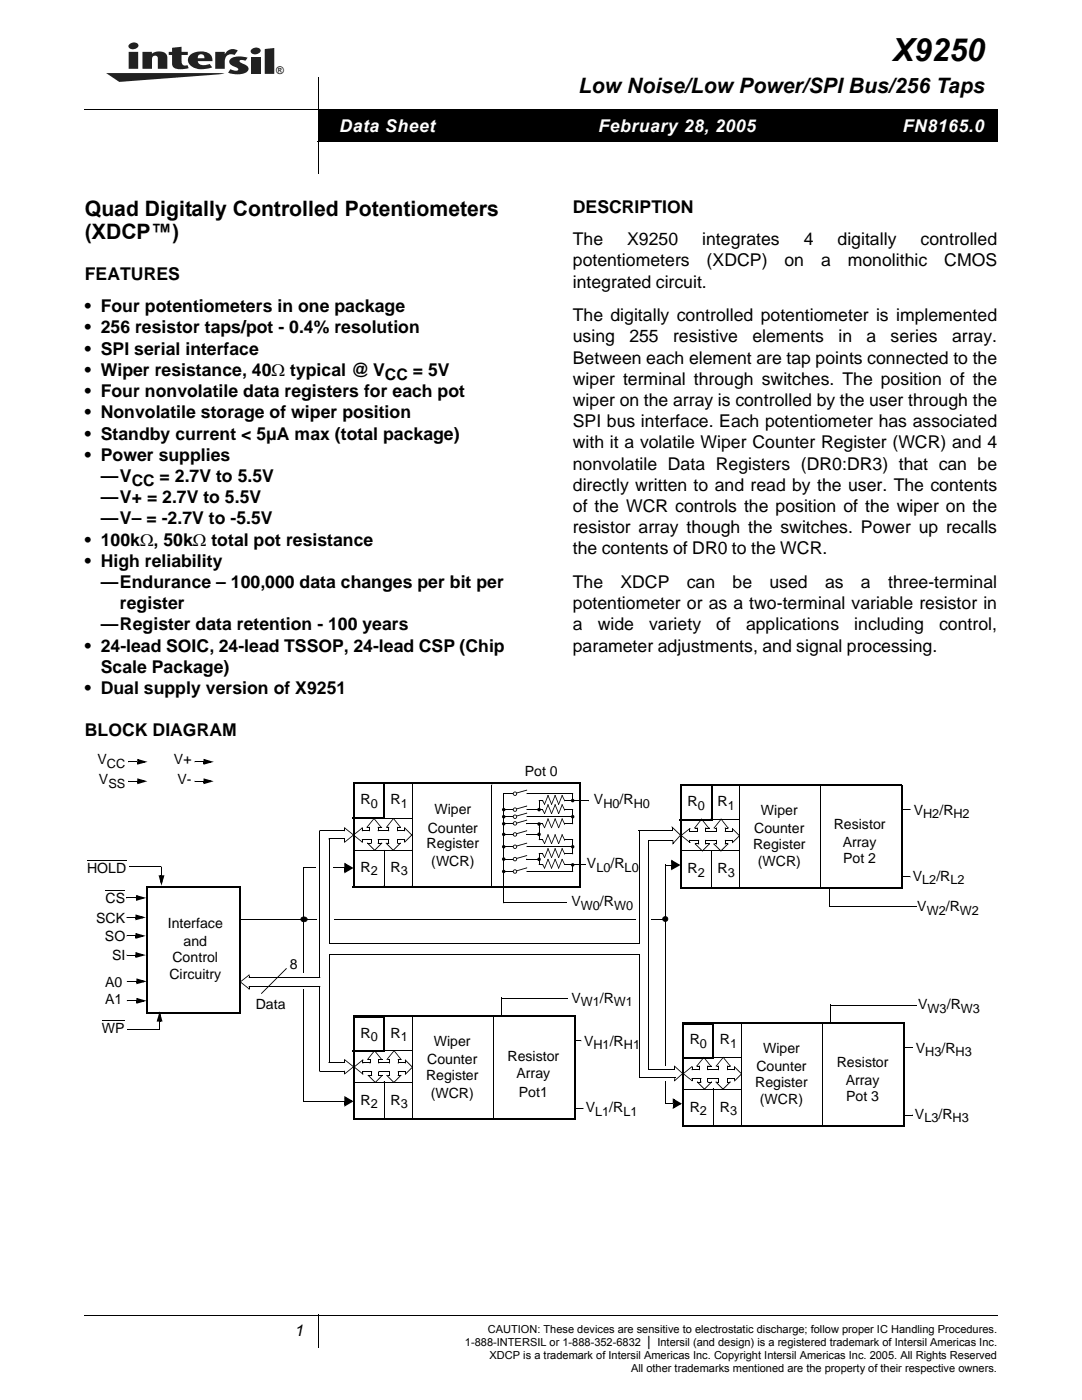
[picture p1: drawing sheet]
<svg xmlns="http://www.w3.org/2000/svg" width="216mm" height="279mm" viewBox="0 0 216 279" stroke-linecap="round" stroke-linejoin="round" font-family="sans-serif">
<path d="M63.4 15.4l.2 .1zM16.8 21.8l.1 .1zM63.5 21.9h135.5v6.3h-135.5zM16.8 262.4l.1 .2zM63.4 262.4l.2 .1z" fill="#000"/>
<path d="M63.5 15.5v19.1M16.9 21.9h182.2M63.4 28.2h135.6M199 21.9v6.4M16.9 262.5h182.2M63.5 262.5v6.4" fill="none" stroke="#000" stroke-width=".2"/>
<path d="M21.2 8.5h33.5v7.9h-33.5z" fill="#fff"/>
<g fill="#231f20">
<path d="M50.1 9.9a1.09 1.09 0 0 1 1.9 .3 1.07 1.07 0 0 1-1 .7 1.07 1.07 0 0 1-1-.7z"/>
<path d="M21.2 14.6l23.6 .1-21 1.6z"/>
<path d="M43 10.4h1.8v.4a1.79 1.79 0 0 1 2.6-.7l-.6 .9a1.31 1.31 0 0 0-1.4 0 1.31 1.31 0 0 0-.6 1.3v1.4h-1.8z"/>
<path d="M28.4 10.3h1.9v.4a2.28 2.28 0 0 1 2.9 .2l.2 .7v2.1h-1.9l-.1-2.3a.61 .61 0 0 0-.7-.3 .61 .61 0 0 0-.4 .7v1.9h-1.9z"/>
<path d="M34.3 9.5l1.9-.2v1h1.3v.7h-1.3l.1 1.7a.82 .82 0 0 0 1.1 .3l.2 .6-1.2 .2a1.98 1.98 0 0 1-2-.7l-.1-2.1h-.6v-.7h.6z"/>
<path d="M50.1 11.4h1.9v3.3h-1.9z"/>
<path d="M52.8 9.8l1.9-.2v5.1h-1.9z"/>
<path d="M45.9 11.9a3.7 3.7 0 0 1 3.5-.4l-.4 .6-1.1-.1v.4a2.98 2.98 0 0 1 1.7 1.1 .96 .96 0 0 1-1 1.2 5.3 5.3 0 0 1-3.1-.2l.5-.7 .1 .1a1.01 1.01 0 0 0 1.5-.1l-.5-.4a1.41 1.41 0 0 1-1.3-1.3z"/>
<path d="M25.7 10.3v3.4h1.9v-3.4zM25.8 8.9l-.2 .2a1.01 1.01 0 0 0 1.1 .7 1.01 1.01 0 0 0 .9-.9 1.21 1.21 0 0 0-1.8 0z"/>
<path d="M37.8 11.2a1.57 1.57 0 0 0 1 2.4l1.6 .2 1.9-.3-.5-.7-.8 .2a1.18 1.18 0 0 1-1.5-.8h2.9a1.8 1.8 0 0 0-2.2-1.9 2.89 2.89 0 0 0-2.4 .9zM39.6 11a.69 .69 0 0 1 .8-.1 .69 .69 0 0 1 .4 .7h-1.3z"/>
</g>
<path d="M132.9 220.2h1.4v.1h-1.4zM134.2 219.2l1.9 1.1-1.9 1 .1-.4 1.3-.8 .2 .3-1.5-.7 .2-.3 .1 .9h-.4zM134.2 220.3h.4v.7h-.4z" fill="#000"/>
<path d="M134.4 219.5l1.3 .8-1.3 .7z" fill="#000"/>
<path d="M132.9 183.4v36.9" fill="none" stroke="#000" stroke-width=".2"/>
<path d="M132.3 212.9h1.2v2.9h-1.2z" fill="#fff"/>
<path d="M132.8 172.6h1.2v.1h-1.2zM133.9 171.6l1.9 1-1.9 1.1 .1-.5 1.3-.7 .2 .3-1.5-.8 .2-.3 .1 .9h-.4zM133.9 172.6h.4v.8h-.4z" fill="#000"/>
<path d="M134.1 171.9l1.3 .7-1.3 .8z" fill="#000"/>
<path d="M132.8 172.6v10.9M61.2 183.5h71.7" fill="none" stroke="#000" stroke-width=".2"/>
<g fill="#fff">
<path d="M127 182.9h2.8v1.5h-2.8z"/>
<path d="M63.2 182.9h3.3v1.5h-3.3z"/>
</g>
<path d="M68.7 172.2l1.8 1-1.8 1.1 .1-.5 1.3-.7 .2 .3-1.5-.8 .2-.3 .1 .9h-.4zM68.7 173.2h.4v.8h-.4z" fill="#000"/>
<path d="M68.9 172.5l1.3 .7-1.3 .8z" fill="#000"/>
<path d="M60.6 173.2h8.2" fill="none" stroke="#000" stroke-width=".2"/>
<path d="M63.1 172.5h3.2v1.6h-3.2z" fill="#fff"/>
<g fill="#000">
<circle cx="60.6" cy="183.5" r=".09"/>
<circle cx="60.6" cy="219.8" r=".09"/>
</g>
<path d="M60.6 183.5v36.3" fill="none" stroke="#000" stroke-width=".2"/>
<path d="M60 194.3h1.4v3.1h-1.4z" fill="#fff"/>
<path d="M29.3 177.1h18.8M29.3 176.9v25.2M48 177.1v25.2M29.1 202.2h18.8M70.5 202.9h44.3M70.5 202.7v20.6M114.6 202.8v20.7M70.4 223.3h44.2" fill="none" stroke="#000" stroke-width=".36"/>
<g fill="#000">
<path d="M25.3 179.1h1.8v.2h-1.8zM27.1 178.6l2.1 .6-2.1 .6 .2-.4 1.2-.4 .1 .4-1.3-.4 .1-.3 .1 .5h-.4zM27.1 179.2h.4v.4h-.4zM70.6 166.6l1.7 1.4-.1 .1-1.7-1.4zM72.2 165.2h.2v.6h-.2zM72.2 167.6h.2v.5h-.2zM72.3 165.7h1.4v.2h-1.4zM72.3 167.5h1.8v.2h-1.8zM70.5 166.6l1.7-1.4 .1 .1-1.7 1.4zM73.3 168.2h.8v.2h-.8zM73.3 165h.4v.2h-.4zM73.3 168.3l.1-.1 1.4 1.4-.1 .2z"/>
<path d="M73.6 165.1h.2v.7h-.2zM74 167.6h.1v.7h-.1zM76.1 168.2l.1 .1-1.4 1.5-.1-.2zM74.6 163.3l.1 .1-1.4 1.8-.1-.1zM75.4 167.6h.1v.7h-.1zM75.4 165.1h.1v.7h-.1zM75.5 168.2h.7v.2h-.7zM75.5 165h.7v.2h-.7zM74.6 163.4l.1-.1 1.4 1.8-.1 .1zM77 168.3l.1-.1 1.4 1.4-.1 .2zM77.2 168.2h.4v.2h-.4zM77.2 165h.4v.2h-.4z"/>
<path d="M77.5 167.6h.2v.7h-.2zM77.5 165.1h.2v.7h-.2zM79.8 168.2l.1 .1-1.4 1.5-.1-.2zM78.4 163.3l.2 .1-1.4 1.8-.2-.1zM79.3 167.6h.1v.7h-.1zM79.3 165.1h.1v.7h-.1zM79.4 168.2h.5v.2h-.5zM79.4 165h.5v.2h-.5zM79.4 167.5h1.4v.2h-1.4zM79.4 165.7h1.4v.2h-1.4zM78.4 163.4l.2-.1 1.4 1.8-.1 .1zM80.7 167.6h.1v.3h-.1z"/>
<path d="M80.7 165.2h.1v.6h-.1zM80.7 168l1.4-1.4 .1 .1-1.4 1.4zM80.8 165.2l1.4 1.4-.1 .1-1.4-1.4zM25.3 183h1.7v.2h-1.7zM25.4 195.8h1.8v.1h-1.8zM25.4 199.6h1.8v.2h-1.8zM27 182.5l2.1 .6-2.1 .6 .2-.4 1.2-.4 .1 .4-1.3-.4 .1-.3 .1 .5h-.4zM27 183.1h.4v.3h-.4zM27.2 195.3l2.1 .6-2.1 .5 .1-.4 1.3-.3 .1 .3-1.4-.3 .2-.4 .1 .6h-.4zM27.2 195.9h.4v.3h-.4zM27.2 199.2l2.1 .5-2.1 .6 .1-.4 1.3-.3 .1 .3-1.4-.3 .2-.4 .1 .5h-.4zM27.2 199.7h.4v.4h-.4z"/>
<path d="M114.6 207.6h1.4v.2h-1.4zM114.6 221.1h1.8v.2h-1.8z"/>
<circle cx="76.6" cy="156.3" r=".09"/>
<circle cx="82.3" cy="156.3" r=".09"/>
<circle cx="98.1" cy="156.6" r=".09"/>
<circle cx="25.3" cy="179.2" r=".09"/>
<circle cx="27.1" cy="179.2" r=".09"/>
<circle cx="70.5" cy="169.7" r=".09"/>
<circle cx="70.5" cy="163.3" r=".09"/>
<circle cx="70.5" cy="166.6" r=".09"/>
<circle cx="72.3" cy="165.8" r=".09"/>
<circle cx="72.3" cy="167.6" r=".09"/>
<circle cx="72.3" cy="165.2" r=".09"/>
<circle cx="72.3" cy="168.1" r=".09"/>
<circle cx="73.2" cy="165.1" r=".09"/>
<circle cx="73.3" cy="168.3" r=".09"/>
<circle cx="73.3" cy="165.1" r=".09"/>
<circle cx="73.7" cy="165.8" r=".09"/>
<circle cx="73.7" cy="165.1" r=".09"/>
<circle cx="74.1" cy="167.6" r=".09"/>
<circle cx="74.1" cy="168.3" r=".09"/>
<circle cx="74.6" cy="163.3" r=".09"/>
<circle cx="74.8" cy="169.7" r=".09"/>
<circle cx="75.5" cy="165.8" r=".09"/>
<circle cx="75.5" cy="167.6" r=".09"/>
<circle cx="75.5" cy="165.1" r=".09"/>
<circle cx="75.5" cy="168.3" r=".09"/>
<circle cx="76" cy="165.1" r=".09"/>
<circle cx="76.2" cy="168.3" r=".09"/>
<circle cx="76.2" cy="165.1" r=".09"/>
<circle cx="76.6" cy="169.7" r=".09"/>
<circle cx="76.6" cy="163.3" r=".09"/>
<circle cx="76.6" cy="176.7" r=".09"/>
<circle cx="77" cy="168.3" r=".09"/>
<circle cx="77.1" cy="165.1" r=".09"/>
<circle cx="77.2" cy="168.3" r=".09"/>
<circle cx="77.2" cy="165.1" r=".09"/>
<circle cx="77.6" cy="165.8" r=".09"/>
<circle cx="77.6" cy="167.6" r=".09"/>
<circle cx="77.6" cy="165.1" r=".09"/>
<circle cx="77.6" cy="168.3" r=".09"/>
<circle cx="78.5" cy="169.7" r=".09"/>
<circle cx="78.5" cy="163.3" r=".09"/>
<circle cx="79.4" cy="165.8" r=".09"/>
<circle cx="79.4" cy="167.6" r=".09"/>
<circle cx="79.4" cy="165.1" r=".09"/>
<circle cx="79.4" cy="168.3" r=".09"/>
<circle cx="79.9" cy="168.3" r=".09"/>
<circle cx="79.9" cy="165.1" r=".09"/>
<circle cx="80.7" cy="167.9" r=".09"/>
<circle cx="80.7" cy="165.8" r=".09"/>
<circle cx="80.7" cy="167.6" r=".09"/>
<circle cx="80.7" cy="165.2" r=".09"/>
<circle cx="80.7" cy="168.1" r=".09"/>
<circle cx="82.2" cy="169.7" r=".09"/>
<circle cx="82.2" cy="163.3" r=".09"/>
<circle cx="82.2" cy="166.6" r=".09"/>
<circle cx="82.3" cy="176.7" r=".09"/>
<circle cx="98.1" cy="177.1" r=".09"/>
<circle cx="112.5" cy="172.5" r=".09"/>
<circle cx="116.8" cy="172.5" r=".09"/>
<circle cx="25.3" cy="183.1" r=".09"/>
<circle cx="25.4" cy="199.7" r=".09"/>
<circle cx="25.4" cy="195.9" r=".09"/>
<circle cx="27" cy="183.1" r=".09"/>
<circle cx="27.2" cy="199.7" r=".09"/>
<circle cx="27.2" cy="195.9" r=".09"/>
<circle cx="76.6" cy="209.6" r=".09"/>
<circle cx="76.6" cy="215.9" r=".09"/>
<circle cx="76.6" cy="202.8" r=".09"/>
<circle cx="82.3" cy="202.8" r=".09"/>
<circle cx="98.4" cy="202.8" r=".09"/>
<circle cx="114.6" cy="207.7" r=".09"/>
<circle cx="115.9" cy="207.7" r=".09"/>
<circle cx="76.6" cy="223.3" r=".09"/>
<circle cx="82.3" cy="223.3" r=".09"/>
<circle cx="98.4" cy="223.3" r=".09"/>
<circle cx="114.6" cy="221.2" r=".09"/>
<circle cx="116.4" cy="221.2" r=".09"/>
</g>
<g fill="none" stroke="#000" stroke-width=".2">
<path d="M76.6 156.3v7M82.3 156.3v20.4M98.1 156.6v20.5M21.1 177.8h3.9M75.5 165.8h2.1M75.5 167.6h2.1M76.6 169.7v7M82.2 163.3h-11.7v6.4h11.7M112.5 172.5h4.3M76.6 202.8v6.7M76.6 215.9v7.4M82.3 202.8v20.5"/>
<path d="M98.4 202.8v20.5"/>
</g>
<path d="M27.3 178.9l1.2 .3-1.2 .4zM27.2 182.7l1.2 .4-1.2 .3zM27.4 195.5l1.2 .4-1.2 .3zM27.4 199.4l1.2 .3-1.2 .4z" fill="#000"/>
<g fill="#fff">
<path d="M107.9 172.4h4.6v.2h-4.6z"/>
<circle cx="107.9" cy="172.5" r=".09"/>
<circle cx="112.5" cy="172.5" r=".09"/>
</g>
<g fill="#000">
<path d="M102.6 158.3l2.5-.7v.2l-2.4 .7zM107.5 159.8h.2v1.8h-.2zM107.6 159.7h.7v.2h-.7zM108.2 159.9l.2-.1 .3 .7h-.1zM109.3 158.8l.1-.1 .7 1.8h-.1zM110.7 158.8l.1-.1 .7 1.8h-.1zM112.1 158.8l.1-.1 .6 1.1-.2 .1zM114.2 158.4h.2v1.4h-.2zM68.7 167.6h.2v.5h-.2zM68.7 165.2h.2v.6h-.2zM68.7 168l1.8-1.4 .1 .1-1.8 1.4zM68.8 165.2l1.8 1.4-.1 .1-1.8-1.4z"/>
<path d="M102.6 173.8l2.5-.7v.2l-2.4 .7zM102.6 171.4l2.5-.7v.1l-2.4 .7zM102.6 168.9l2.5-.7v.2l-2.4 .7zM102.6 166.4l2.5-.7v.2l-2.4 .7zM102.6 162.9l2.5-.7v.2l-2.4 .7zM102.6 161.5l2.5-.7v.2l-2.4 .6zM102.6 164.3l2.5-.7v.2l-2.4 .7zM107.5 171.4h.2v1.1h-.2zM107.5 170.4h.2v1h-.2zM107.5 166.5h.2v1.1h-.2zM107.5 164.7h.2v.4h-.2zM107.5 166.2h.2v.3h-.2z"/>
<path d="M107.6 172.4h.7v.2h-.7zM107.6 170.3h.7v.2h-.7zM107.6 167.5h.7v.2h-.7zM107.6 164.3h.7v.2h-.7zM108.2 161.7l.2-.1 .3 .7-.1 .1zM108.2 164.5l.2-.1 .3 .7-.1 .1zM108.2 167.7l.2-.1 .3 .7-.1 .1zM108.2 170.5l.2-.1 .3 .7-.1 .1zM108.2 172.6l.2-.1 .3 .7-.1 .1zM109.3 158.7l.1 .1-.7 1.7h-.1zM109.3 160.6l.1 .1-.7 1.7-.1-.1zM109.3 163.4l.1 .1-.7 1.7h-.1z"/>
<path d="M109.3 166.6h.1l-.7 1.8-.1-.1zM109.3 169.4h.1l-.7 1.8-.1-.1zM109.3 171.5h.1l-.7 1.8-.1-.1zM109.3 160.7l.1-.1 .7 1.7-.1 .1zM109.3 163.5l.1-.1 .7 1.8h-.1zM109.3 166.6h.1l.7 1.7-.1 .1zM109.3 169.4h.1l.7 1.7-.1 .1zM109.3 171.5h.1l.7 1.7-.1 .1zM110.7 158.7l.1 .1-.7 1.7h-.1zM110.7 160.6l.1 .1-.7 1.7-.1-.1zM110.7 163.4l.1 .1-.7 1.7h-.1zM110.7 166.6h.1l-.7 1.8-.1-.1z"/>
<path d="M110.7 169.4h.1l-.7 1.8-.1-.1zM110.7 171.5h.1l-.7 1.8-.1-.1zM110.7 160.7l.1-.1 .7 1.7-.1 .1zM110.7 163.5l.1-.1 .7 1.8h-.1zM110.7 166.6h.1l.7 1.7-.1 .1zM110.7 169.4h.1l.7 1.7-.1 .1zM110.7 171.5h.1l.7 1.7-.1 .1zM112.1 158.7l.1 .1-.7 1.7h-.1zM112.1 160.6l.1 .1-.7 1.7-.1-.1zM112.1 163.4l.1 .1-.7 1.7h-.1zM112.1 166.6h.1l-.7 1.8-.1-.1zM112.1 169.4h.1l-.7 1.8-.1-.1z"/>
<path d="M112.1 171.5h.1l-.7 1.8-.1-.1zM112.1 160.7l.1-.1 .6 1-.2 .1zM112.1 163.5l.1-.1 .6 1.1h-.2zM112.1 166.6h.1l.6 1-.2 .1zM112.1 169.4h.1l.6 1-.2 .1zM112.1 171.5h.1l.6 1-.2 .1zM112.6 167.5h1.7v.2h-1.7zM112.6 164.3h1.7v.2h-1.7zM112.7 170.3h1.6v.2h-1.6zM112.7 161.5h1.6v.2h-1.6zM114.2 172.5h.2v1.4h-.2zM48 195.9l1.8 1.4-.1 .1-1.8-1.4z"/>
<path d="M49.6 194.7h.2v.4h-.2zM49.6 196.8h.2v.6h-.2zM47.9 195.9l1.8-1.4 .1 .1-1.8 1.4zM52.1 198.2l5-4.9 .1 .1-5 4.9zM68.7 213.8h.2v.5h-.2zM68.7 211.5h.2v.5h-.2zM68.7 218.7l1.8 1.1-1.8 1.1 .1-.5 1.3-.8 .2 .3-1.5-.7 .2-.3 .1 .9h-.4zM68.7 219.8h.4v.7h-.4zM68.7 214.2l1.8-1.4 .1 .2-1.8 1.4zM68.8 211.4l1.8 1.4-.1 .2-1.8-1.4zM70.7 212.9l1.8 1.4-.1 .1-1.8-1.4zM72.3 211.6h.2v.5h-.2z"/>
<path d="M72.3 213.9h.2v.5h-.2zM72.4 212h1.4v.2h-1.4zM72.4 213.8h1.8v.2h-1.8zM70.6 212.9l1.8-1.4 .1 .1-1.8 1.4zM73.5 214.5h.7v.2h-.7zM73.5 211.3h.3v.2h-.3zM73.4 214.7l.1-.2 1.5 1.5-.2 .1zM73.7 211.4h.2v.7h-.2zM74.1 213.9h.2v.7h-.2zM74.7 209.6l.1 .1-1.4 1.8-.1-.1zM76.2 214.5l.1 .2-1.3 1.4-.2-.1zM75.5 213.9h.2v.7h-.2z"/>
<path d="M75.5 211.4h.2v.7h-.2zM75.6 214.5h.7v.2h-.7zM75.6 211.3h.7v.2h-.7zM74.7 209.7l.1-.1 1.4 1.8-.1 .1zM77.2 214.5l1.5 1.5-.2 .1-1.4-1.4zM77.3 214.5h.4v.2h-.4zM77.3 211.3h.4v.2h-.4zM77.6 213.9h.2v.7h-.2zM77.6 211.4h.2v.7h-.2zM79.9 214.5l.2 .2-1.4 1.4-.2-.1zM78.6 209.6l.1 .1-1.4 1.8-.1-.1zM79.4 213.9h.1v.7h-.1z"/>
<path d="M79.4 211.4h.1v.7h-.1zM79.5 214.5h.5v.2h-.5zM79.5 211.3h.5v.2h-.5zM79.5 213.8h1.4v.2h-1.4zM79.5 212h1.4v.2h-1.4zM78.6 209.7l.1-.1 1.4 1.8-.1 .1zM80.8 213.9h.2v.3h-.2zM80.8 211.6h.2v.5h-.2zM82.2 212.9l.2 .1-1.5 1.5-.1-.2zM80.9 211.5l1.5 1.4-.2 .1-1.4-1.4z"/>
<circle cx="100.5" cy="158.4" r=".09"/>
<circle cx="102.6" cy="158.4" r=".09"/>
<circle cx="105.1" cy="158.4" r=".09"/>
<circle cx="105.1" cy="157.7" r=".09"/>
<circle cx="107.6" cy="159.8" r=".09"/>
<circle cx="108.3" cy="159.8" r=".09"/>
<circle cx="109.3" cy="158.8" r=".09"/>
<circle cx="110.8" cy="158.8" r=".09"/>
<circle cx="112.2" cy="158.8" r=".09"/>
<circle cx="112.7" cy="159.8" r=".09"/>
<circle cx="114.3" cy="158.4" r=".09"/>
<circle cx="114.3" cy="159.8" r=".09"/>
<circle cx="117.5" cy="159.8" r=".09"/>
<circle cx="60.6" cy="173.2" r=".09"/>
<circle cx="63.8" cy="165.8" r=".09"/>
<circle cx="65.6" cy="167.4" r=".09"/>
<circle cx="68.8" cy="165.8" r=".09"/>
<circle cx="68.8" cy="167.4" r=".09"/>
<circle cx="68.8" cy="167.6" r=".09"/>
<circle cx="68.8" cy="165.2" r=".09"/>
<circle cx="68.8" cy="168.1" r=".09"/>
<circle cx="70.5" cy="166.6" r=".09"/>
<circle cx="100.5" cy="169" r=".09"/>
<circle cx="100.5" cy="161.6" r=".09"/>
<circle cx="100.5" cy="173.9" r=".09"/>
<circle cx="100.5" cy="166.5" r=".09"/>
<circle cx="100.5" cy="164.4" r=".09"/>
<circle cx="100.5" cy="163" r=".09"/>
<circle cx="100.5" cy="171.5" r=".09"/>
<circle cx="102.6" cy="161.6" r=".09"/>
<circle cx="102.6" cy="169" r=".09"/>
<circle cx="102.6" cy="173.9" r=".09"/>
<circle cx="102.6" cy="166.5" r=".09"/>
<circle cx="102.6" cy="164.4" r=".09"/>
<circle cx="102.6" cy="171.5" r=".09"/>
<circle cx="102.6" cy="163" r=".09"/>
<circle cx="105.1" cy="173.2" r=".09"/>
<circle cx="105.1" cy="169" r=".09"/>
<circle cx="105.1" cy="161.6" r=".09"/>
<circle cx="105.1" cy="165.8" r=".09"/>
<circle cx="105.1" cy="163.7" r=".09"/>
<circle cx="105.1" cy="170.8" r=".09"/>
<circle cx="105.1" cy="173.9" r=".09"/>
<circle cx="105.1" cy="164.4" r=".09"/>
<circle cx="105.1" cy="162.3" r=".09"/>
<circle cx="105.1" cy="166.5" r=".09"/>
<circle cx="105.1" cy="163" r=".09"/>
<circle cx="105.1" cy="171.5" r=".09"/>
<circle cx="105.1" cy="160.9" r=".09"/>
<circle cx="105.1" cy="168.3" r=".09"/>
<circle cx="107.6" cy="164.7" r=".09"/>
<circle cx="107.6" cy="161.6" r=".09"/>
<circle cx="107.6" cy="167.6" r=".09"/>
<circle cx="107.6" cy="164.4" r=".09"/>
<circle cx="107.6" cy="166.5" r=".09"/>
<circle cx="107.6" cy="170.4" r=".09"/>
<circle cx="107.6" cy="166.2" r=".09"/>
<circle cx="107.6" cy="171.5" r=".09"/>
<circle cx="107.6" cy="172.5" r=".09"/>
<circle cx="107.6" cy="165.1" r=".09"/>
<circle cx="108.3" cy="161.6" r=".09"/>
<circle cx="108.3" cy="164.5" r=".09"/>
<circle cx="108.3" cy="167.7" r=".09"/>
<circle cx="108.3" cy="167.6" r=".09"/>
<circle cx="108.3" cy="164.4" r=".09"/>
<circle cx="108.3" cy="161.7" r=".09"/>
<circle cx="108.3" cy="170.4" r=".09"/>
<circle cx="108.3" cy="172.5" r=".09"/>
<circle cx="108.3" cy="172.6" r=".09"/>
<circle cx="108.6" cy="162.4" r=".09"/>
<circle cx="108.6" cy="173.3" r=".09"/>
<circle cx="108.6" cy="160.5" r=".09"/>
<circle cx="108.6" cy="171.1" r=".09"/>
<circle cx="108.6" cy="165.2" r=".09"/>
<circle cx="108.6" cy="168.4" r=".09"/>
<circle cx="109.3" cy="163.4" r=".09"/>
<circle cx="109.3" cy="166.6" r=".09"/>
<circle cx="109.3" cy="171.5" r=".09"/>
<circle cx="109.3" cy="160.6" r=".09"/>
<circle cx="109.3" cy="169.4" r=".09"/>
<circle cx="110" cy="160.5" r=".09"/>
<circle cx="110" cy="162.4" r=".09"/>
<circle cx="110" cy="173.3" r=".09"/>
<circle cx="110" cy="171.1" r=".09"/>
<circle cx="110" cy="168.4" r=".09"/>
<circle cx="110" cy="165.2" r=".09"/>
<circle cx="110.8" cy="163.4" r=".09"/>
<circle cx="110.8" cy="166.6" r=".09"/>
<circle cx="110.8" cy="160.6" r=".09"/>
<circle cx="110.8" cy="171.5" r=".09"/>
<circle cx="110.8" cy="169.4" r=".09"/>
<circle cx="111.5" cy="160.5" r=".09"/>
<circle cx="111.5" cy="173.3" r=".09"/>
<circle cx="111.5" cy="162.4" r=".09"/>
<circle cx="111.5" cy="171.1" r=".09"/>
<circle cx="111.5" cy="168.4" r=".09"/>
<circle cx="111.5" cy="165.2" r=".09"/>
<circle cx="112.2" cy="166.6" r=".09"/>
<circle cx="112.2" cy="163.4" r=".09"/>
<circle cx="112.2" cy="160.6" r=".09"/>
<circle cx="112.2" cy="169.4" r=".09"/>
<circle cx="112.2" cy="171.5" r=".09"/>
<circle cx="112.6" cy="167.6" r=".09"/>
<circle cx="112.6" cy="164.4" r=".09"/>
<circle cx="112.7" cy="164.5" r=".09"/>
<circle cx="112.7" cy="161.6" r=".09"/>
<circle cx="112.7" cy="167.7" r=".09"/>
<circle cx="112.7" cy="170.4" r=".09"/>
<circle cx="112.7" cy="161.7" r=".09"/>
<circle cx="112.7" cy="172.6" r=".09"/>
<circle cx="114.3" cy="161.6" r=".09"/>
<circle cx="114.3" cy="167.6" r=".09"/>
<circle cx="114.3" cy="169" r=".09"/>
<circle cx="114.3" cy="173.9" r=".09"/>
<circle cx="114.3" cy="164.4" r=".09"/>
<circle cx="114.3" cy="163" r=".09"/>
<circle cx="114.3" cy="170.4" r=".09"/>
<circle cx="114.3" cy="172.5" r=".09"/>
<circle cx="47.9" cy="196" r=".09"/>
<circle cx="49.7" cy="194.6" r=".09"/>
<circle cx="49.7" cy="197.4" r=".09"/>
<circle cx="49.7" cy="195.1" r=".09"/>
<circle cx="49.7" cy="196.9" r=".09"/>
<circle cx="49.7" cy="194.7" r=".09"/>
<circle cx="52.2" cy="198.3" r=".09"/>
<circle cx="57.1" cy="193.3" r=".09"/>
<circle cx="60.6" cy="183.5" r=".09"/>
<circle cx="63.8" cy="195.1" r=".09"/>
<circle cx="63.8" cy="196.9" r=".09"/>
<circle cx="100.5" cy="180.2" r=".09"/>
<circle cx="63.8" cy="213.8" r=".09"/>
<circle cx="65.6" cy="212" r=".09"/>
<circle cx="68.8" cy="213.8" r=".09"/>
<circle cx="68.8" cy="214.3" r=".09"/>
<circle cx="68.8" cy="211.5" r=".09"/>
<circle cx="68.8" cy="212" r=".09"/>
<circle cx="70.5" cy="212.9" r=".09"/>
<circle cx="70.7" cy="209.7" r=".09"/>
<circle cx="70.7" cy="216" r=".09"/>
<circle cx="70.7" cy="212.9" r=".09"/>
<circle cx="72.4" cy="211.6" r=".09"/>
<circle cx="72.4" cy="212.1" r=".09"/>
<circle cx="72.4" cy="213.9" r=".09"/>
<circle cx="72.4" cy="211.5" r=".09"/>
<circle cx="72.4" cy="214.4" r=".09"/>
<circle cx="73.3" cy="211.4" r=".09"/>
<circle cx="73.5" cy="211.4" r=".09"/>
<circle cx="73.5" cy="214.6" r=".09"/>
<circle cx="73.8" cy="212.1" r=".09"/>
<circle cx="73.8" cy="211.4" r=".09"/>
<circle cx="74.2" cy="213.9" r=".09"/>
<circle cx="74.2" cy="214.6" r=".09"/>
<circle cx="74.7" cy="209.7" r=".09"/>
<circle cx="74.9" cy="216" r=".09"/>
<circle cx="75.6" cy="213.9" r=".09"/>
<circle cx="75.6" cy="212.1" r=".09"/>
<circle cx="75.6" cy="211.4" r=".09"/>
<circle cx="75.6" cy="214.6" r=".09"/>
<circle cx="76.2" cy="211.4" r=".09"/>
<circle cx="76.3" cy="211.4" r=".09"/>
<circle cx="76.3" cy="214.6" r=".09"/>
<circle cx="77.2" cy="214.6" r=".09"/>
<circle cx="77.2" cy="211.4" r=".09"/>
<circle cx="77.3" cy="211.4" r=".09"/>
<circle cx="77.3" cy="214.6" r=".09"/>
<circle cx="77.7" cy="213.9" r=".09"/>
<circle cx="77.7" cy="212.1" r=".09"/>
<circle cx="77.7" cy="211.4" r=".09"/>
<circle cx="77.7" cy="214.6" r=".09"/>
<circle cx="78.6" cy="216" r=".09"/>
<circle cx="78.6" cy="209.7" r=".09"/>
<circle cx="79.5" cy="213.9" r=".09"/>
<circle cx="79.5" cy="212.1" r=".09"/>
<circle cx="79.5" cy="211.4" r=".09"/>
<circle cx="79.5" cy="214.6" r=".09"/>
<circle cx="80" cy="214.6" r=".09"/>
<circle cx="80" cy="211.4" r=".09"/>
<circle cx="80.9" cy="213.9" r=".09"/>
<circle cx="80.9" cy="214.3" r=".09"/>
<circle cx="80.9" cy="214.4" r=".09"/>
<circle cx="80.9" cy="212.1" r=".09"/>
<circle cx="80.9" cy="211.6" r=".09"/>
<circle cx="82.3" cy="209.7" r=".09"/>
<circle cx="82.3" cy="216" r=".09"/>
<circle cx="82.3" cy="213" r=".09"/>
</g>
<g fill="none" stroke="#000" stroke-width=".2">
<path d="M102.6 158.4h-2.1v21.8M105.1 158.4h9.2M112.7 159.8h4.8M60.6 173.2l.1 10.3h-12.8M65.6 167.4h3.2M68.8 165.8h-5v29.3h-14.1M100.5 171.5h2.1M100.5 173.9h2.1M100.5 169h2.1M100.5 166.5h2.1M100.5 163h2.1M100.5 164.4h2.1"/>
<path d="M100.5 161.6h2.1M105.1 171.5h2.5M105.1 173.9h9.2M105.1 169h9.2M105.1 166.5h2.5M105.1 163h9.2M105.1 164.4h2.5M105.1 161.6h3.2M114.3 161.6v2.8M114.3 167.6v2.8M49.7 196.8h14.1v17h5M60.6 219.8h8.2"/>
<path d="M65.6 212h3.2M70.7 209.7h11.6M70.7 216h11.6M75.6 212.1h2.1M75.6 213.9h2.1"/>
</g>
<g fill="#000">
<path d="M68.9 219l1.3 .8-1.3 .7z"/>
<circle cx="114.3" cy="159.8" r=".35"/>
<circle cx="100.5" cy="163" r=".35"/>
<circle cx="100.5" cy="173.9" r=".35"/>
<circle cx="100.5" cy="166.5" r=".35"/>
<circle cx="100.5" cy="164.4" r=".35"/>
<circle cx="100.5" cy="171.5" r=".35"/>
<circle cx="100.5" cy="169" r=".35"/>
<circle cx="100.5" cy="161.6" r=".35"/>
<circle cx="107.6" cy="164.4" r=".35"/>
<circle cx="107.6" cy="166.5" r=".35"/>
<circle cx="107.6" cy="171.5" r=".35"/>
<circle cx="107.6" cy="161.6" r=".35"/>
<circle cx="114.3" cy="163" r=".35"/>
<circle cx="114.3" cy="172.6" r=".35"/>
<circle cx="114.3" cy="169" r=".35"/>
</g>
<path d="M70.5 156.3h45.4M70.5 156.1v20.8M115.7 156.3v20.8M70.4 176.9h45.3" fill="none" stroke="#000" stroke-width=".36"/>
<circle cx="102.8" cy="158.4" r=".35" fill="#fff"/>
<path d="M102.4 158.1l.5-.1 .3 .3v.1h-.2l-.1-.2h-.3l-.1 .3 .2 .2 .5-.3a.43 .43 0 0 1-.6 .4 .43 .43 0 0 1-.2-.7zM103 158.4h.2z" fill="#000"/>
<circle cx="102.8" cy="161.6" r=".35" fill="#fff"/>
<path d="M102.4 161.3l.5-.1 .3 .2v.2h-.2l-.1-.3h-.3l-.1 .4 .2 .1 .5-.2a.43 .43 0 0 1-.6 .4 .43 .43 0 0 1-.2-.7zM103 161.6h.2z" fill="#000"/>
<circle cx="102.8" cy="163" r=".35" fill="#fff"/>
<path d="M102.4 162.7l.5-.1 .3 .2v.2h-.2l-.1-.2h-.3l-.1 .3 .2 .2 .5-.3a.43 .43 0 0 1-.6 .4 .43 .43 0 0 1-.2-.7zM103 163h.2z" fill="#000"/>
<circle cx="102.8" cy="166.5" r=".35" fill="#fff"/>
<path d="M102.4 166.2l.5-.1 .3 .3v.1h-.2l-.1-.2h-.3l-.1 .3 .2 .2 .5-.3a.43 .43 0 0 1-.6 .4 .43 .43 0 0 1-.2-.7zM103 166.5h.2z" fill="#000"/>
<circle cx="102.8" cy="164.3" r=".35" fill="#fff"/>
<path d="M102.4 164l.5-.1 .3 .3v.1h-.2l-.1-.2h-.3l-.1 .3 .2 .2 .5-.3a.43 .43 0 0 1-.6 .4 .43 .43 0 0 1-.2-.7zM103 164.3h.2z" fill="#000"/>
<circle cx="102.8" cy="169" r=".35" fill="#fff"/>
<path d="M102.4 168.7l.5-.1 .3 .2v.2h-.2l-.1-.3h-.3l-.1 .4 .2 .1 .5-.2a.43 .43 0 0 1-.6 .4 .43 .43 0 0 1-.2-.7zM103 169h.2z" fill="#000"/>
<circle cx="102.8" cy="171.5" r=".35" fill="#fff"/>
<path d="M102.4 171.2l.5-.2 .3 .3v.1l-.2 .1-.1-.3h-.3l-.1 .4 .2 .1 .5-.2a.43 .43 0 0 1-.6 .4 .43 .43 0 0 1-.2-.7zM103 171.4l.2 .1z" fill="#000"/>
<circle cx="102.8" cy="173.9" r=".35" fill="#fff"/>
<g fill="#000">
<path d="M25.6 152h1.8v.1h-1.8zM25.6 155.8h1.8v.2h-1.8zM27.4 151.4l2 .6-2 .6 .1-.4 1.2-.3 .1 .3-1.3-.4 .1-.3 .1 .5h-.3zM27.4 152h.3v.4h-.3zM27.4 155.3l2 .6-2 .6 .1-.4 1.2-.4 .1 .4-1.3-.4 .1-.3 .1 .5h-.3zM27.4 155.9h.3v.4h-.3zM38.9 152h1.7v.1h-1.7zM38.9 155.8h1.7v.2h-1.7zM40.6 151.4l2.1 .6-2.1 .6 .1-.4 1.3-.3 .1 .3-1.4-.4 .2-.3 .1 .5h-.4zM40.6 152h.4v.4h-.4zM40.6 155.3l2 .6-2 .6 .1-.4 1.3-.4 .1 .4-1.4-.4 .2-.3 .1 .5h-.4zM40.6 155.9h.4v.4h-.4z"/>
<path d="M31.9 174.7h.3v.3h-.3zM32.1 173h.2v1.7h-.2zM31.6 174.7l.4 .1 .4 1.2-.4 .1 .4-1.3 .3 .1-.5 .1v-.3h.6l-.6 2.1zM102.4 173.6l.4-.1 .4 .3v.1h-.2l-.2-.2h-.2l-.1 .2 .2 .3 .5-.3a.43 .43 0 0 1-.6 .4 .43 .43 0 0 1-.2-.7zM103 173.9h.2zM134 165.1h.2v.7h-.2zM134 164.9l1.9 1.8-1.7 1.9v-.9h.2l-.1 .7-.1-.1 1.6-1.7-.1 .1-1.7-1.6zM136 166.7l1.7 1.4-.1 .1-1.7-1.4zM137.6 165.4h.2v.5h-.2zM137.6 167.7h.2v.4h-.2zM137.7 165.9h1.4v.1h-1.4zM137.7 167.6h1.7v.2h-1.7z"/>
<path d="M135.9 166.7l1.7-1.4 .1 .1-1.7 1.4zM138.7 168.3h.7v.2h-.7zM138.7 165.2h.4v.1h-.4zM138.7 168.5l.1-.1 1.4 1.4-.1 .1zM139 165.2h.2v.7h-.2zM139.3 167.7h.2v.7h-.2zM139.9 163.4l.2 .1-1.4 1.8-.2-.1zM141.5 168.4l.1 .1-1.4 1.4-.1-.1zM140.8 167.7h.1v.7h-.1zM140.8 165.2h.1v.7h-.1zM140.8 168.3h.7v.2h-.7zM140.8 165.2h.7v.1h-.7z"/>
<path d="M139.9 163.5l.2-.1 1.4 1.8-.1 .1zM142.4 168.5l.1-.1 1.4 1.4-.1 .1zM142.6 168.3h.4v.2h-.4zM142.6 165.2h.4v.1h-.4zM142.9 167.7h.1v.7h-.1zM142.9 165.2h.1v.7h-.1zM145.2 168.4l.1 .1-1.4 1.4-.1-.1zM143.8 163.4l.2 .1-1.5 1.8-.1-.1zM144.6 167.7h.2v.7h-.2zM144.6 165.2h.2v.7h-.2zM144.7 168.3h.5v.2h-.5zM144.7 165.2h.6v.1h-.6z"/>
<path d="M144.7 167.6h1.4v.2h-1.4zM144.7 165.9h1.4v.1h-1.4zM143.8 163.5l.2-.1 1.4 1.8-.2 .1zM146 167.7h.2v.4h-.2zM146 165.4h.2v.5h-.2zM146.1 168.1l1.4-1.4 .1 .2-1.4 1.4zM146.1 165.4l.1-.1 1.4 1.4-.1 .2zM179.9 174.9h1.8v.2h-1.8zM179.9 161.5h1.8v.1h-1.8zM25.3 186.7h1.7v.2h-1.7zM25.3 190.5h1.7v.2h-1.7zM27 186.2l2.1 .6-2.1 .6 .2-.4 1.2-.4 .1 .3-1.3-.3 .1-.3 .1 .5h-.4z"/>
<path d="M27 186.8h.4v.3h-.4zM27 190l2.1 .6-2.1 .6 .2-.4 1.2-.4 .1 .4-1.3-.4 .1-.3 .1 .5h-.4zM27 190.6h.4v.3h-.4zM60 183.2l.7-.3 .6 .4 .1 .2h-.2l-.3-.4h-.6l-.2 .4 .3 .3 .5 .1 .3-.4h.2a.74 .74 0 0 1-.7 .5 .74 .74 0 0 1-.8-.5zM61.2 183.5h.2zM132.2 183.1l.6-.3 .5 .4v.2h-.1l-.3-.4-.5 .2v.4l.2 .2h.3l.3-.4h.1l-.1 .4-.4 .2a.56 .56 0 0 1-.6-.3 .56 .56 0 0 1 0-.6zM133.2 183.4h.1zM31.8 203.9h.1v1.5h-.1zM31.8 205.3l.1 .2zM31.9 201.8l.5 2.1-.4-.1-.3-1.3 .3-.1-.3 1.4-.4-.2 .6-.1v.4h-.6zM31.9 203.5h.3v.4h-.3zM134.5 212.8h.2v.8h-.2z"/>
<path d="M134.5 212.6l1.8 1.6-1.8 1.7v-.7h.2v.5l-.1-.1 1.7-1.4-.1 .1-1.6-1.4zM136.4 214.2l1.8 1.4-.2 .2-1.7-1.5zM138 213h.2v.5h-.2zM138 215.2h.2v.5h-.2zM138.1 213.4h1.4v.2h-1.4zM138.1 215.2h1.8v.1h-1.8zM136.3 214.2l1.7-1.4 .2 .1-1.8 1.4zM139.1 215.9h.8v.1h-.8zM139.1 212.7h.4v.2h-.4zM139.2 215.9l1.4 1.4-.1 .1-1.4-1.4zM139.4 212.8h.2v.7h-.2zM139.8 215.2h.2v.7h-.2z"/>
<path d="M141.9 215.9l.1 .1-1.4 1.4-.1-.1zM140.4 211l.1 .1-1.4 1.7-.1-.1zM141.2 215.2h.2v.7h-.2zM141.2 212.8h.2v.7h-.2zM141.3 215.9h.7v.1h-.7zM141.3 212.7h.7v.2h-.7zM140.4 211.1l.1-.1 1.4 1.7-.1 .1zM142.9 215.9l1.4 1.4-.1 .1-1.4-1.4zM143 215.9h.4v.1h-.4zM143 212.7h.4v.2h-.4zM143.3 215.2h.2v.7h-.2zM143.3 212.8h.2v.7h-.2z"/>
<path d="M145.6 215.9l.2 .1-1.5 1.4-.1-.1zM144.3 211l.1 .1-1.4 1.7-.2-.1zM145.1 215.2h.1v.7h-.1zM145.1 212.8h.1v.7h-.1zM145.2 215.9h.5v.1h-.5zM145.2 212.7h.5v.2h-.5zM145.2 215.2h1.4v.1h-1.4zM145.2 213.4h1.4v.2h-1.4zM144.3 211.1l.1-.1 1.4 1.7-.1 .1zM146.5 215.2h.1v.4h-.1zM146.5 212.9h.1v.6h-.1zM146.5 215.7l1.4-1.5 .1 .2-1.4 1.4z"/>
<path d="M146.6 212.9l1.4 1.3-.1 .2-1.4-1.4zM180.3 209h1.8v.1h-1.8zM180.3 222.4h1.8v.2h-1.8z"/>
<circle cx="25.6" cy="152" r=".09"/>
<circle cx="25.6" cy="155.9" r=".09"/>
<circle cx="27.4" cy="152" r=".09"/>
<circle cx="27.4" cy="155.9" r=".09"/>
<circle cx="38.9" cy="152" r=".09"/>
<circle cx="38.9" cy="155.9" r=".09"/>
<circle cx="40.6" cy="152" r=".09"/>
<circle cx="40.6" cy="155.9" r=".09"/>
<circle cx="141.9" cy="156.7" r=".09"/>
<circle cx="147.6" cy="156.7" r=".09"/>
<circle cx="163.7" cy="156.7" r=".09"/>
<circle cx="32.2" cy="174.7" r=".09"/>
<circle cx="32.2" cy="173" r=".09"/>
<circle cx="135.9" cy="163.5" r=".09"/>
<circle cx="135.9" cy="169.8" r=".09"/>
<circle cx="135.9" cy="166.7" r=".09"/>
<circle cx="137.7" cy="168.2" r=".09"/>
<circle cx="137.7" cy="165.4" r=".09"/>
<circle cx="137.7" cy="165.3" r=".09"/>
<circle cx="137.7" cy="167.7" r=".09"/>
<circle cx="137.7" cy="165.9" r=".09"/>
<circle cx="138.6" cy="165.3" r=".09"/>
<circle cx="138.7" cy="165.3" r=".09"/>
<circle cx="138.7" cy="168.4" r=".09"/>
<circle cx="139.1" cy="165.3" r=".09"/>
<circle cx="139.1" cy="165.9" r=".09"/>
<circle cx="139.4" cy="168.4" r=".09"/>
<circle cx="139.4" cy="167.7" r=".09"/>
<circle cx="140" cy="163.5" r=".09"/>
<circle cx="140.1" cy="169.8" r=".09"/>
<circle cx="140.8" cy="165.3" r=".09"/>
<circle cx="140.8" cy="168.4" r=".09"/>
<circle cx="140.8" cy="165.9" r=".09"/>
<circle cx="140.8" cy="167.7" r=".09"/>
<circle cx="141.4" cy="165.3" r=".09"/>
<circle cx="141.5" cy="168.4" r=".09"/>
<circle cx="141.5" cy="165.3" r=".09"/>
<circle cx="141.9" cy="169.7" r=".09"/>
<circle cx="141.9" cy="163.4" r=".09"/>
<circle cx="141.9" cy="177.1" r=".09"/>
<circle cx="142.4" cy="168.4" r=".09"/>
<circle cx="142.5" cy="165.3" r=".09"/>
<circle cx="142.6" cy="168.4" r=".09"/>
<circle cx="142.6" cy="165.3" r=".09"/>
<circle cx="143" cy="168.4" r=".09"/>
<circle cx="143" cy="165.3" r=".09"/>
<circle cx="143" cy="165.9" r=".09"/>
<circle cx="143" cy="167.7" r=".09"/>
<circle cx="143.8" cy="169.8" r=".09"/>
<circle cx="143.9" cy="163.5" r=".09"/>
<circle cx="144.7" cy="168.4" r=".09"/>
<circle cx="144.7" cy="165.3" r=".09"/>
<circle cx="144.7" cy="167.7" r=".09"/>
<circle cx="144.7" cy="165.9" r=".09"/>
<circle cx="145.2" cy="168.4" r=".09"/>
<circle cx="145.3" cy="165.3" r=".09"/>
<circle cx="146.1" cy="168.2" r=".09"/>
<circle cx="146.1" cy="167.7" r=".09"/>
<circle cx="146.1" cy="165.4" r=".09"/>
<circle cx="146.1" cy="168.1" r=".09"/>
<circle cx="146.1" cy="165.9" r=".09"/>
<circle cx="147.6" cy="177.1" r=".09"/>
<circle cx="147.6" cy="166.8" r=".09"/>
<circle cx="147.6" cy="163.5" r=".09"/>
<circle cx="147.6" cy="169.8" r=".09"/>
<circle cx="163.7" cy="177.1" r=".09"/>
<circle cx="179.9" cy="161.5" r=".09"/>
<circle cx="179.9" cy="175" r=".09"/>
<circle cx="181.7" cy="161.5" r=".09"/>
<circle cx="181.7" cy="175" r=".09"/>
<circle cx="25.3" cy="190.6" r=".09"/>
<circle cx="25.3" cy="186.8" r=".09"/>
<circle cx="27" cy="190.6" r=".09"/>
<circle cx="27" cy="186.8" r=".09"/>
<circle cx="31.9" cy="203.9" r=".09"/>
<circle cx="31.9" cy="205.4" r=".09"/>
<circle cx="136.3" cy="211" r=".09"/>
<circle cx="136.3" cy="217.4" r=".09"/>
<circle cx="136.3" cy="214.3" r=".09"/>
<circle cx="138.1" cy="215.2" r=".09"/>
<circle cx="138.1" cy="213.5" r=".09"/>
<circle cx="138.1" cy="212.9" r=".09"/>
<circle cx="138.1" cy="213" r=".09"/>
<circle cx="138.1" cy="215.7" r=".09"/>
<circle cx="139" cy="212.8" r=".09"/>
<circle cx="139.1" cy="215.9" r=".09"/>
<circle cx="139.1" cy="212.8" r=".09"/>
<circle cx="139.5" cy="213.5" r=".09"/>
<circle cx="139.5" cy="212.8" r=".09"/>
<circle cx="139.9" cy="215.2" r=".09"/>
<circle cx="139.9" cy="215.9" r=".09"/>
<circle cx="140.4" cy="211" r=".09"/>
<circle cx="140.6" cy="217.4" r=".09"/>
<circle cx="141.3" cy="215.2" r=".09"/>
<circle cx="141.3" cy="213.5" r=".09"/>
<circle cx="141.3" cy="215.9" r=".09"/>
<circle cx="141.3" cy="212.8" r=".09"/>
<circle cx="141.8" cy="212.8" r=".09"/>
<circle cx="142" cy="212.8" r=".09"/>
<circle cx="142" cy="215.9" r=".09"/>
<circle cx="142.3" cy="210.9" r=".09"/>
<circle cx="142.3" cy="217.2" r=".09"/>
<circle cx="142.3" cy="204.2" r=".09"/>
<circle cx="142.9" cy="215.9" r=".09"/>
<circle cx="142.9" cy="212.8" r=".09"/>
<circle cx="143" cy="212.8" r=".09"/>
<circle cx="143" cy="215.9" r=".09"/>
<circle cx="143.4" cy="215.2" r=".09"/>
<circle cx="143.4" cy="213.5" r=".09"/>
<circle cx="143.4" cy="215.9" r=".09"/>
<circle cx="143.4" cy="212.8" r=".09"/>
<circle cx="144.3" cy="217.4" r=".09"/>
<circle cx="144.3" cy="211" r=".09"/>
<circle cx="145.2" cy="215.2" r=".09"/>
<circle cx="145.2" cy="213.5" r=".09"/>
<circle cx="145.2" cy="215.9" r=".09"/>
<circle cx="145.2" cy="212.8" r=".09"/>
<circle cx="145.7" cy="215.9" r=".09"/>
<circle cx="145.7" cy="212.8" r=".09"/>
<circle cx="146.6" cy="215.2" r=".09"/>
<circle cx="146.6" cy="213.5" r=".09"/>
<circle cx="146.6" cy="215.6" r=".09"/>
<circle cx="146.6" cy="215.7" r=".09"/>
<circle cx="146.6" cy="212.9" r=".09"/>
<circle cx="148" cy="211" r=".09"/>
<circle cx="148" cy="217.4" r=".09"/>
<circle cx="148" cy="214.3" r=".09"/>
<circle cx="148" cy="204.2" r=".09"/>
<circle cx="164.1" cy="204.2" r=".09"/>
<circle cx="180.3" cy="209.1" r=".09"/>
<circle cx="182.1" cy="209.1" r=".09"/>
<circle cx="142.3" cy="224.6" r=".09"/>
<circle cx="148" cy="224.6" r=".09"/>
<circle cx="164.1" cy="224.6" r=".09"/>
<circle cx="180.3" cy="222.5" r=".09"/>
<circle cx="182.1" cy="222.5" r=".09"/>
</g>
<g fill="none" stroke="#000" stroke-width=".2">
<path d="M141.9 156.7v6.7M147.6 156.7v20.4M163.7 156.7v20.4M17.4 171.7h7.8M25.8 173h6.3M65.8 167.2v21.2M107.6 164.5v2M127.4 165.8h6.7M127.5 165.8v22.7M129.4 167.7h5M129.4 167.6v45.9M135.9 163.5h11.7"/>
<path d="M135.9 169.8h11.7M140.8 165.9h2.2M140.8 167.7h2.2M141.9 169.7v7.4M165.6 177.1v4M65.7 188.4h61.8M65.8 190.5h61.8M65.8 190.4v21.6M100 199.2h13.4M100.1 199.2v3.6M100.5 180.1h12.5M127.5 190.5v24.7"/>
<path d="M165.5 181h17.4M20.3 203.6h4.6M25.4 205.4h6.4M127.5 215.1h7.2M129.3 213.5h5.3M136.3 211h11.7M136.3 217.4h11.7M141.3 213.5h2.1M141.3 215.2h2.1M142.3 204.2v6.7M142.3 217.2v7.4M148 204.2v20.4"/>
<path d="M164.1 204.2v20.4M165.7 200.6h17.4M165.8 200.5v3.6"/>
</g>
<g fill="#000">
<path d="M27.6 151.7l1.2 .3-1.2 .4zM27.6 155.6l1.2 .3-1.2 .4zM40.8 151.7l1.2 .3-1.2 .4zM40.8 155.6l1.2 .3-1.2 .4zM31.9 174.9h.7l-.4 1.2zM27.2 186.4l1.2 .4-1.2 .3zM27.2 190.2l1.2 .4-1.2 .3zM31.9 202.5l.3 1.2h-.7z"/>
<path d="M60.1 183.2a.6 .6 0 0 1 .8-.2 .6 .6 0 0 1 .3 .7 .6 .6 0 0 1-.8 .2 .6 .6 0 0 1-.3-.7z" fill-rule="evenodd"/>
<circle cx="132.8" cy="183.4" r=".5"/>
</g>
<g fill="none" stroke="#000" stroke-width=".36">
<path d="M70.6 156.3h6.2M70.6 156.1v7.2M76.7 156.3v7.1M135.8 156.7h44.3M135.8 156.6h6.4M135.8 156.5v20.6M142.1 156.6v7.1M179.9 156.7v20.6M70.4 163.3h6.2M135.6 177.1h44.3M135.6 163.6h6.4M70.4 209.8h6.2"/>
<path d="M70.5 202.9h6.3M70.5 202.8v6.9M76.6 202.9v7M136.1 211.1h6.1M136.2 204.2h44.3M136.2 204v20.6M136.2 204.3h6.2M142.3 204.3v7M180.3 204.2v20.6M136 224.7h44.3"/>
</g>
<text font-size="6.3" x="178.2" y="12.2">X9250</text>
<g font-size="4.2">
<text x="115.5" y="18.6">Low Noise/Low Power/SPI Bus/256 Taps</text>
<text x="16.9" y="43">Quad Digitally Controlled Potentiometers</text>
<text x="16.9" y="47.6">(XDCP™)</text>
</g>
<g font-size="3.5" fill="#fff">
<text x="67.7" y="26.3">Data Sheet</text>
<text x="119.4" y="26.3">February 28, 2005</text>
<text x="180.2" y="26.3">FN8165.0</text>
</g>
<g font-size="3.5">
<text x="114.3" y="42.6">DESCRIPTION</text>
<text x="114.3" y="48.9">The</text>
<text x="114.3" y="53.1">potentiometers</text>
<text x="125.1" y="48.9">X9250</text>
<text x="140.1" y="48.9">integrates</text>
<text x="141" y="53.1">(XDCP)</text>
<text x="156.5" y="53.1">on</text>
<text x="160.4" y="48.9">4</text>
<text x="163.8" y="53.1">a</text>
<text x="167.1" y="48.9">digitally</text>
<text x="169.2" y="53.1">monolithic</text>
<text x="183.7" y="48.9">controlled</text>
<text x="188.4" y="53.1">CMOS</text>
<text x="16.9" y="56">FEATURES</text>
<text x="114.3" y="57.4">integrated circuit.</text>
<text x="16.9" y="62.3">• Four potentiometers in one package</text>
<text x="114.3" y="64.1">The digitally controlled potentiometer is implemented</text>
<text x="16.9" y="66.5">• 256 resistor taps/pot - 0.4% resolution</text>
<text x="16.9" y="70.8">• SPI serial interface</text>
<text x="114.3" y="68.3">using</text>
<text x="125.6" y="68.3">255</text>
<text x="134.3" y="68.3">resistive</text>
<text x="150.1" y="68.3">elements</text>
<text x="167.3" y="68.3">in</text>
<text x="172.9" y="68.3">a</text>
<text x="177.7" y="68.3">series</text>
<text x="190" y="68.3">array.</text>
<text x="16.9" y="75">• Wiper resistance, 40Ω typical @ V</text>
<text x="82.4" y="75">= 5V</text>
<text x="114.3" y="72.6">Between each element are tap points connected to the</text>
<text x="114.3" y="76.8">wiper terminal through switches. The position of the</text>
<text x="16.9" y="79.2">• Four nonvolatile data registers for each pot</text>
<text x="16.9" y="83.5">• Nonvolatile storage of wiper position</text>
<text x="114.3" y="81">wiper on the array is controlled by the user through the</text>
<text x="16.9" y="87.7">• Standby current &lt; 5µA max (total package)</text>
<text x="114.3" y="85.3">SPI bus interface. Each potentiometer has associated</text>
<text x="114.3" y="89.5">with it a volatile Wiper Counter Register (WCR) and 4</text>
<text x="16.9" y="91.9">• Power supplies</text>
<text x="114.3" y="93.7">nonvolatile Data Registers (DR0:DR3) that can be</text>
<text x="20.1" y="96.2">—V</text>
<text x="20.1" y="100.4">—V+ = 2.7V to 5.5V</text>
<text x="31.9" y="96.2">= 2.7V to 5.5V</text>
<text x="114.3" y="98">directly written to and read by the user. The contents</text>
<text x="20.1" y="104.6">—V– = -2.7V to -5.5V</text>
<text x="114.3" y="102.2">of the WCR controls the position of the wiper on the</text>
<text x="114.3" y="106.4">resistor array though the switches. Power up recalls</text>
<text x="16.9" y="108.9">• 100kΩ, 50kΩ total pot resistance</text>
<text x="16.9" y="113.1">• High reliability</text>
<text x="114.3" y="110.7">the contents of DR0 to the WCR.</text>
<text x="20.1" y="117.3">—Endurance – 100,000 data changes per bit per</text>
<text x="114.3" y="117.3">The</text>
<text x="123.8" y="117.3">XDCP</text>
<text x="137" y="117.3">can</text>
<text x="146.2" y="117.3">be</text>
<text x="153.5" y="117.3">used</text>
<text x="164.6" y="117.3">as</text>
<text x="171.8" y="117.3">a</text>
<text x="177.2" y="117.3">three-terminal</text>
<text x="20.1" y="125.8">—Register data retention - 100 years</text>
<text x="23.9" y="121.6">register</text>
<text x="114.3" y="121.6">potentiometer or as a two-terminal variable resistor in</text>
<text x="114.3" y="125.8">a</text>
<text x="119.3" y="125.8">wide</text>
<text x="129.5" y="125.8">variety</text>
<text x="142.9" y="125.8">of</text>
<text x="148.9" y="125.8">applications</text>
<text x="170.5" y="125.8">including</text>
<text x="187.4" y="125.8">control,</text>
<text x="16.9" y="130">• 24-lead SOIC, 24-lead TSSOP, 24-lead CSP (Chip</text>
<text x="114.3" y="130">parameter adjustments, and signal processing.</text>
<text x="20.1" y="134.3">Scale Package)</text>
<text x="16.9" y="138.5">• Dual supply version of X9251</text>
<text x="16.9" y="147">BLOCK DIAGRAM</text>
</g>
<g font-size="3.2">
<text x="76.8" y="75.9">CC</text>
<text x="26.3" y="97.1">CC</text>
<text x="58.9" y="266.5">1</text>
</g>
<g font-size="2.8">
<text x="19.5" y="152.6">V</text>
<text x="34.7" y="152.6">V+</text>
<text x="104.7" y="154.9">Pot 0</text>
<text x="19.7" y="156.4">V</text>
<text x="35.4" y="156.4">V-</text>
<text x="71.9" y="160.5">R</text>
<text x="77.9" y="160.5">R</text>
<text x="118.5" y="160.5">V</text>
<text x="123.6" y="160.5">/R</text>
<text x="137.2" y="160.9">R</text>
<text x="143.2" y="160.9">R</text>
<text x="85.3" y="166.2">Counter</text>
<text x="86.7" y="162.4">Wiper</text>
<text x="150.5" y="166.2">Counter</text>
<text x="151.8" y="162.6">Wiper</text>
<text x="166.4" y="165.5">Resistor</text>
<text x="182.3" y="162.6">V</text>
<text x="71.9" y="173.9">R</text>
<text x="77.9" y="173.9">R</text>
<text x="85.1" y="169.3">Register</text>
<text x="86.1" y="172.9">(WCR)</text>
<text x="117.1" y="173.2">V</text>
<text x="121.8" y="173.2">/R</text>
<text x="150.3" y="169.4">Register</text>
<text x="151.2" y="172.9">(WCR)</text>
<text x="168.2" y="169">Array</text>
<text x="168.2" y="172.2">Pot 2</text>
<text x="17.4" y="174.2">HOLD</text>
<text x="137.2" y="174.3">R</text>
<text x="143.2" y="174.3">R</text>
<text x="182.1" y="175.7">V</text>
<text x="19.2" y="184.1">SCK</text>
<text x="21.1" y="180.3">CS</text>
<text x="33.5" y="185.2">Interface</text>
<text x="114" y="180.9">V</text>
<text x="183" y="181.9">V</text>
<text x="20.9" y="187.8">SO</text>
<text x="22.4" y="191.7">SI</text>
<text x="34.4" y="191.9">Control</text>
<text x="36.6" y="188.7">and</text>
<text x="21" y="196.9">A0</text>
<text x="33.8" y="195.4">Circuitry</text>
<text x="57.8" y="193.3">8</text>
<text x="21" y="200.4">A1</text>
<text x="51" y="201.4">Data</text>
<text x="114" y="200.1">V</text>
<text x="119.7" y="200.1">/R</text>
<text x="183.2" y="201.5">V</text>
<text x="20.3" y="206.1">WP</text>
<text x="71.9" y="207.1">R</text>
<text x="77.9" y="207.1">R</text>
<text x="86.6" y="208.9">Wiper</text>
<text x="116.5" y="208.7">V</text>
<text x="137.6" y="208.4">R</text>
<text x="143.6" y="208.4">R</text>
<text x="85" y="215.5">Register</text>
<text x="85.2" y="212.4">Counter</text>
<text x="101.3" y="211.7">Resistor</text>
<text x="103.1" y="215.2">Array</text>
<text x="150.9" y="213.7">Counter</text>
<text x="152.3" y="210.2">Wiper</text>
<text x="167" y="213">Resistor</text>
<text x="182.8" y="210.1">V</text>
<text x="187.9" y="210.1">/R</text>
<text x="71.9" y="220.5">R</text>
<text x="77.9" y="220.5">R</text>
<text x="85.9" y="219.1">(WCR)</text>
<text x="103.5" y="218.9">Pot1</text>
<text x="116.9" y="221.9">V</text>
<text x="137.6" y="221.8">R</text>
<text x="143.6" y="221.8">R</text>
<text x="150.7" y="216.9">Register</text>
<text x="151.6" y="220.4">(WCR)</text>
<text x="168.8" y="216.5">Array</text>
<text x="168.8" y="219.7">Pot 3</text>
<text x="182.6" y="223.3">V</text>
<text x="187.3" y="223.3">/R</text>
<text x="129.2" y="268.6">|</text>
</g>
<g font-size="2.5">
<text x="21.3" y="153.3">CC</text>
<text x="21.6" y="157.2">SS</text>
<text x="74" y="161.2">0</text>
<text x="80" y="161.2">1</text>
<text x="120.4" y="161.2">H0</text>
<text x="126.5" y="161.2">H0</text>
<text x="139.2" y="161.6">0</text>
<text x="145.2" y="161.6">1</text>
<text x="184.2" y="163.3">H2/RH2</text>
<text x="119" y="173.9">L0</text>
<text x="124.6" y="173.9">L0</text>
<text x="74" y="174.6">2</text>
<text x="80" y="174.6">3</text>
<text x="139.2" y="175">2</text>
<text x="145.2" y="175">3</text>
<text x="184" y="176.4">L2/RL2</text>
<text x="115.9" y="181.6">W0/RW0</text>
<text x="184.9" y="182.6">W2/RW2</text>
<text x="115.9" y="200.8">W1</text>
<text x="122.5" y="200.8">W1</text>
<text x="185.1" y="202.2">W3/RW3</text>
<text x="74" y="207.8">0</text>
<text x="80" y="207.8">1</text>
<text x="118.4" y="209.4">H1/RH1</text>
<text x="139.7" y="209.1">0</text>
<text x="145.7" y="209.1">1</text>
<text x="184.6" y="210.8">H3</text>
<text x="190.7" y="210.8">H3</text>
<text x="74" y="221.2">2</text>
<text x="80" y="221.2">3</text>
<text x="118.8" y="222.6">L1/RL1</text>
<text x="139.7" y="222.5">2</text>
<text x="145.7" y="222.5">3</text>
<text x="184.4" y="224">L3</text>
<text x="190.1" y="224">H3</text>
</g>
<g font-size="2.2">
<text x="92.8" y="268.6">1-888-INTERSIL or 1-888-352-6832</text>
<text x="97.3" y="266.1">CAUTION: These devices are sensitive to electrostatic discharge; follow proper IC Handling Procedures.</text>
<text x="131.2" y="268.6">Intersil (and design) is a registered trademark of Intersil Americas Inc.</text>
<text x="97.7" y="271.2">XDCP is a trademark of Intersil Americas Inc. Copyright Intersil Americas Inc. 2005. All Rights Reserved</text>
<text x="125.9" y="273.7">All other trademarks mentioned are the property of their respective owners.</text>
</g>
<text font-size="2.1" x="55.1" y="14.7">®</text>
</svg>
